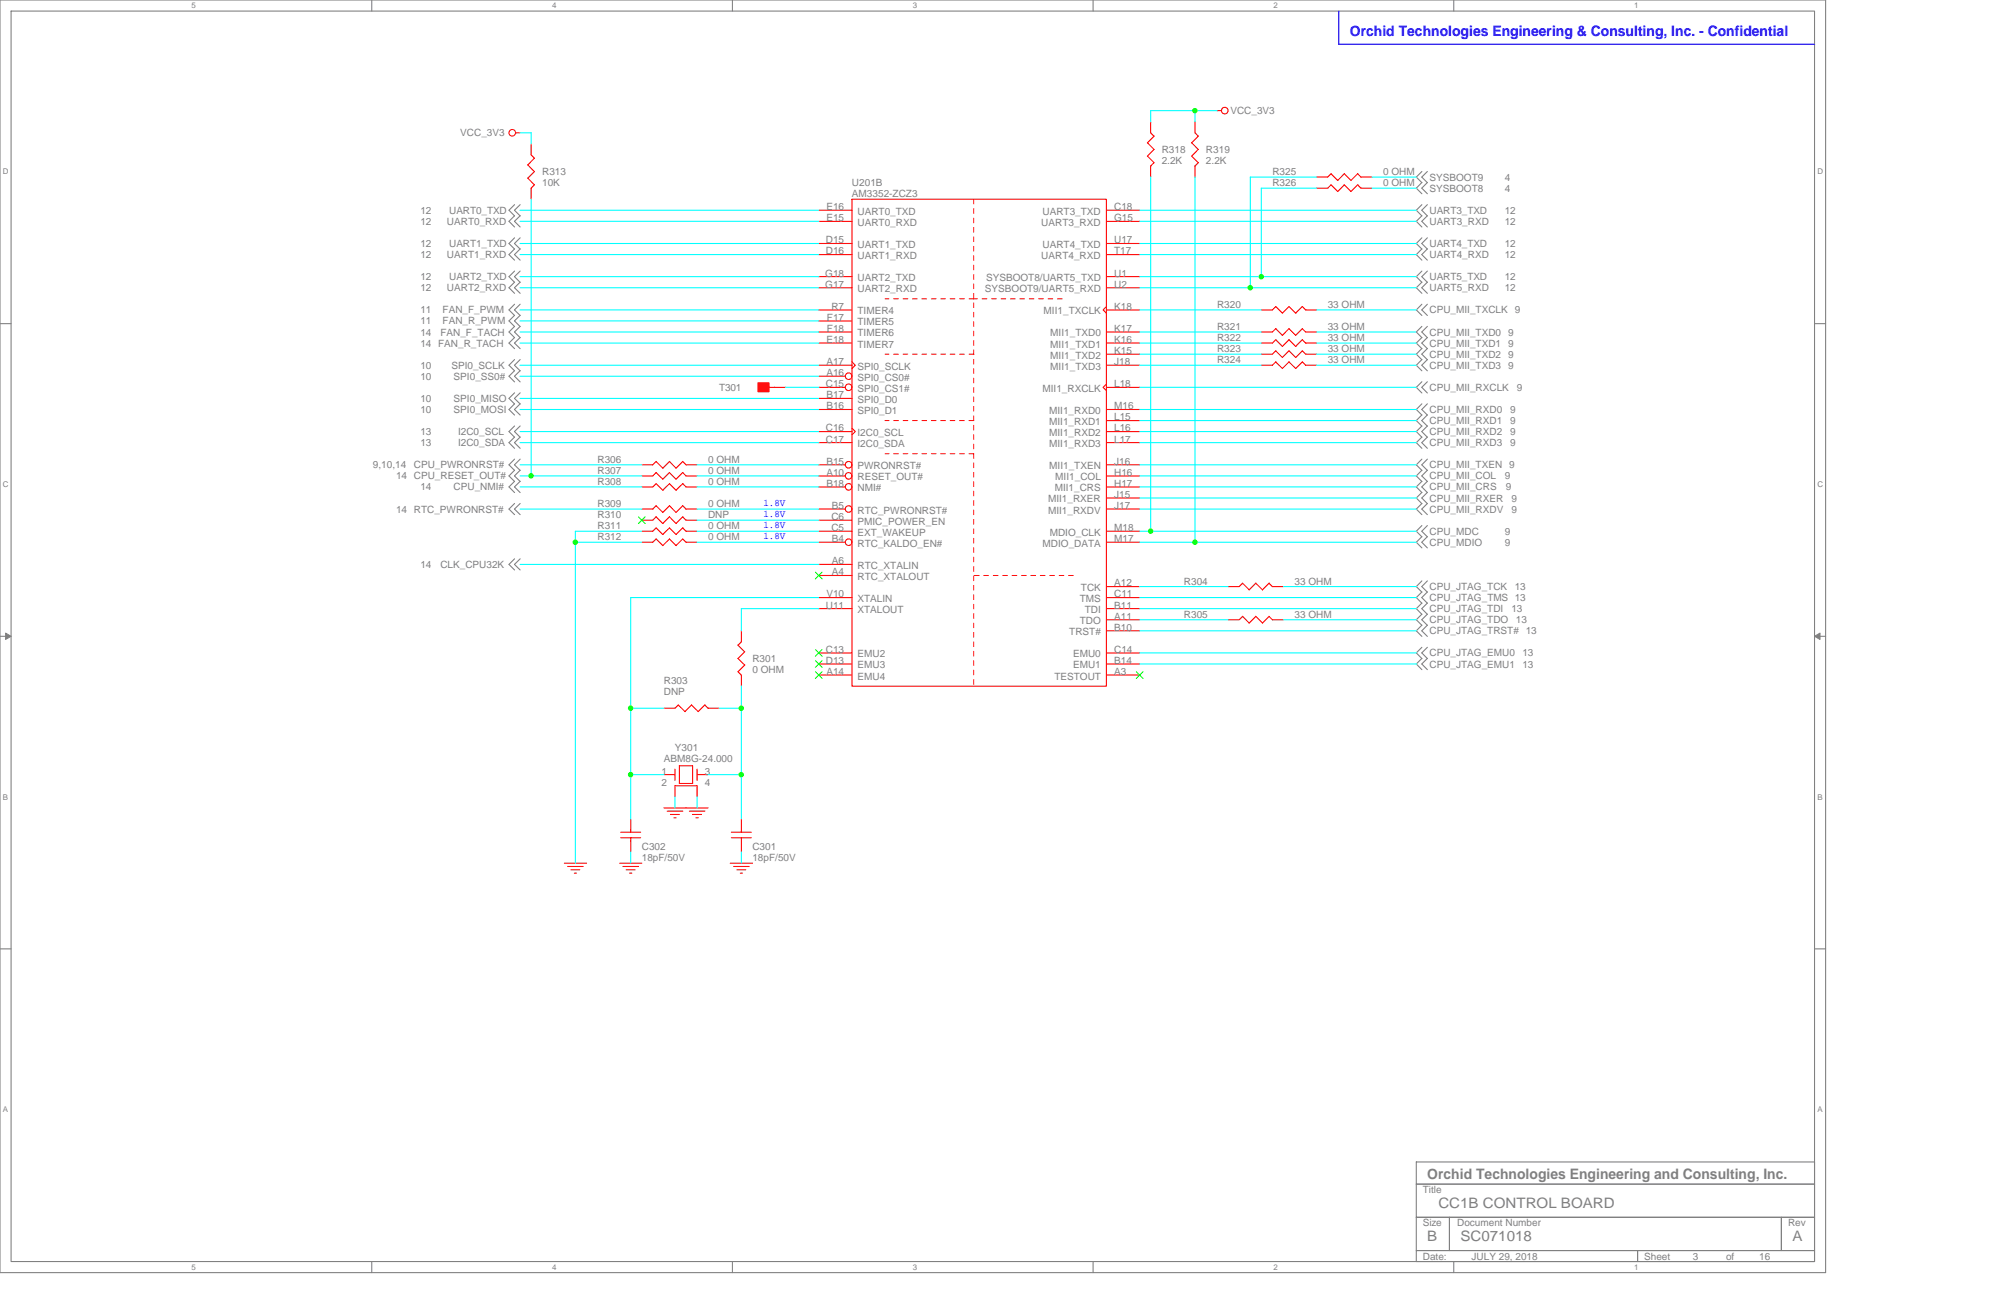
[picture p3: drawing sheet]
<svg xmlns="http://www.w3.org/2000/svg" width="432mm" height="279mm" viewBox="0 0 432 279" stroke-linecap="round" stroke-linejoin="round" font-family="sans-serif">
<path d="M0 0h394v274.6h-394zM2.4 2.4h389.2v269.8h-389.2z" fill="none" stroke="#808080" stroke-width=".23"/>
<g fill="#fff">
<path d="M41.3 .3h.9v1.8h-.9z"/>
<path d="M41.3 272.4h.9v1.9h-.9z"/>
</g>
<path d="M80.2 0v2.4M80.2 272.2v2.4" fill="none" stroke="#808080" stroke-width=".23"/>
<g fill="#fff">
<path d="M119.1 .3h1v1.8h-1z"/>
<path d="M119.1 272.4h1v1.9h-1z"/>
</g>
<path d="M158.1 0v2.4M158.1 272.2v2.4" fill="none" stroke="#808080" stroke-width=".23"/>
<g fill="#fff">
<path d="M197 .3h.9v1.8h-.9z"/>
<path d="M197 272.4h.9v1.9h-.9z"/>
</g>
<path d="M235.9 0v2.4M235.9 272.2v2.4" fill="none" stroke="#808080" stroke-width=".23"/>
<g fill="#fff">
<path d="M274.8 .3h.9v1.8h-.9z"/>
<path d="M274.8 272.4h.9v1.9h-.9z"/>
</g>
<path d="M313.7 0v2.4M313.7 272.2v2.4" fill="none" stroke="#808080" stroke-width=".23"/>
<g fill="#fff">
<path d="M352.6 .3h.9v1.8h-.9z"/>
<path d="M352.6 272.4h.9v1.9h-.9z"/>
<path d="M.6 36.1h1.2v1.9h-1.2z"/>
<path d="M392.2 36.1h1.2v1.9h-1.2z"/>
<path d="M.6 103.5h1.2v1.9h-1.2z"/>
<path d="M392.2 103.5h1.2v1.9h-1.2z"/>
</g>
<path d="M0 69.8h2.4M391.6 69.8h2.4" fill="none" stroke="#808080" stroke-width=".23"/>
<g fill="#fff">
<path d="M.6 171h1.1v1.9h-1.1z"/>
<path d="M392.2 171h1.1v1.9h-1.1z"/>
</g>
<path d="M0 137.3h2.4M391.6 137.3h2.4" fill="none" stroke="#808080" stroke-width=".23"/>
<g fill="#808080" stroke="#808080" stroke-width=".22">
<path d="M1.2 136.6l1.2 .7-1.2 .7z"/>
<path d="M391.6 137.3l1.1-.7v1.4z"/>
</g>
<g fill="#fff">
<path d="M.6 238.4h1.1v1.9h-1.1z"/>
<path d="M392.2 238.4h1.1v1.9h-1.1z"/>
</g>
<g fill="none" stroke="#808080" stroke-width=".23">
<path d="M306.8 37l-1.2 1.2 1.2 1.2M306.8 39.4l-1.2 1.2 1.2 1.2M308 37l-1.2 1.2 1.2 1.2M308 39.4l-1.2 1.2 1.2 1.2M111 44.2l-1.2 1.2 1.2 1.2M111 46.5l-1.2 1.3 1.2 1.2M111 51.3l-1.2 1.2 1.2 1.2M111 53.7l-1.2 1.2 1.2 1.2M111 58.5l-1.2 1.2 1.2 1.2M112.2 44.2l-1.2 1.2 1.2 1.2M112.2 46.5l-1.2 1.3 1.2 1.2M112.2 51.3l-1.2 1.2 1.2 1.2"/>
<path d="M112.2 53.7l-1.2 1.2 1.2 1.2M112.2 58.5l-1.2 1.2 1.2 1.2M306.8 44.2l-1.2 1.2 1.2 1.2M306.8 46.5l-1.2 1.3 1.2 1.2M306.8 51.3l-1.2 1.2 1.2 1.2M306.8 53.7l-1.2 1.2 1.2 1.2M306.8 58.5l-1.2 1.2 1.2 1.2M308 44.2l-1.2 1.2 1.2 1.2M308 46.5l-1.2 1.3 1.2 1.2M308 51.3l-1.2 1.2 1.2 1.2M308 53.7l-1.2 1.2 1.2 1.2M308 58.5l-1.2 1.2 1.2 1.2"/>
<path d="M111 77.6l-1.2 1.2 1.2 1.2M111 80l-1.2 1.2 1.2 1.2M111 60.9l-1.2 1.2 1.2 1.2M111 65.6l-1.2 1.3 1.2 1.2M111 68l-1.2 1.2 1.2 1.3M111 70.4l-1.2 1.2 1.2 1.3-1.2 1.1 1.2 1.2M112.2 77.6l-1.2 1.2 1.2 1.2M112.2 80l-1.2 1.2 1.2 1.2M112.2 60.9l-1.2 1.2 1.2 1.2M112.2 65.6l-1.2 1.3 1.2 1.2M112.2 68l-1.2 1.2 1.2 1.3M112.2 70.4l-1.2 1.2 1.2 1.3-1.2 1.1 1.2 1.2"/>
<path d="M306.8 65.6l-1.2 1.3 1.2 1.2M306.8 70.4l-1.2 1.2 1.2 1.3-1.2 1.1 1.2 1.2-1.2 1.2 1.2 1.2M306.8 77.6l-1.2 1.2 1.2 1.2M306.8 60.9l-1.2 1.2 1.2 1.2M308 65.6l-1.2 1.3 1.2 1.2M308 70.4l-1.2 1.2 1.2 1.3-1.2 1.1 1.2 1.2-1.2 1.2 1.2 1.2M308 77.6l-1.2 1.2 1.2 1.2M308 60.9l-1.2 1.2 1.2 1.2M111 99.1l-1.2 1.2 1.2 1.2-1.2 1.2 1.2 1.2M111 91.9l-1.2 1.2 1.2 1.2M111 94.3l-1.2 1.2 1.2 1.2M111 84.8l-1.2 1.2 1.2 1.2"/>
<path d="M111 87.1l-1.2 1.2 1.2 1.3M112.2 99.1l-1.2 1.2 1.2 1.2-1.2 1.2 1.2 1.2M112.2 91.9l-1.2 1.2 1.2 1.2M112.2 94.3l-1.2 1.2 1.2 1.2M112.2 84.8l-1.2 1.2 1.2 1.2M112.2 87.1l-1.2 1.2 1.2 1.3M306.8 82.4l-1.2 1.2 1.2 1.2M306.8 87.1l-1.2 1.2 1.2 1.3M306.8 89.5l-1.2 1.2 1.2 1.2-1.2 1.2 1.2 1.2M306.8 94.3l-1.2 1.2 1.2 1.2M306.8 99.1l-1.2 1.2 1.2 1.2-1.2 1.2 1.2 1.2M308 82.4l-1.2 1.2 1.2 1.2"/>
<path d="M308 87.1l-1.2 1.2 1.2 1.3M308 89.5l-1.2 1.2 1.2 1.2-1.2 1.2 1.2 1.2M308 94.3l-1.2 1.2 1.2 1.2M308 99.1l-1.2 1.2 1.2 1.2-1.2 1.2 1.2 1.2M111 103.8l-1.2 1.3 1.2 1.2M111 108.6l-1.2 1.2 1.2 1.2M112.2 103.8l-1.2 1.3 1.2 1.2M112.2 108.6l-1.2 1.2 1.2 1.2M306.8 103.8l-1.2 1.3 1.2 1.2M306.8 106.2l-1.2 1.2 1.2 1.3-1.2 1.1 1.2 1.2M306.8 113.4l-1.2 1.2 1.2 1.2M306.8 115.8l-1.2 1.2 1.2 1.2"/>
<path d="M308 103.8l-1.2 1.3 1.2 1.2M308 106.2l-1.2 1.2 1.2 1.3-1.2 1.1 1.2 1.2M308 113.4l-1.2 1.2 1.2 1.2M308 115.8l-1.2 1.2 1.2 1.2M111 120.6l-1.2 1.2 1.2 1.2M112.2 120.6l-1.2 1.2 1.2 1.2M306.8 125.3l-1.2 1.3 1.2 1.2M306.8 127.7l-1.2 1.2 1.2 1.3M306.8 130.1l-1.2 1.2 1.2 1.2M306.8 132.5l-1.2 1.2 1.2 1.2M306.8 134.9l-1.2 1.2 1.2 1.2M306.8 139.7l-1.2 1.2 1.2 1.2"/>
<path d="M308 125.3l-1.2 1.3 1.2 1.2M308 127.7l-1.2 1.2 1.2 1.3M308 130.1l-1.2 1.2 1.2 1.2M308 132.5l-1.2 1.2 1.2 1.2M308 134.9l-1.2 1.2 1.2 1.2M308 139.7l-1.2 1.2 1.2 1.2M306.8 142l-1.2 1.3 1.2 1.2M308 142l-1.2 1.3 1.2 1.2M0 204.7h2.4M391.6 204.7h2.4M305.6 250.7h86v4.8h-86zM305.6 255.5h86v7.1h-86z"/>
<path d="M305.6 262.6h7.2v7.2h-7.2zM305.6 269.8h47.8v2.4h-47.8zM312.8 262.6h71.6v7.2h-71.6zM353.4 269.8h38.2v2.4h-38.2zM384.4 262.6h7.2v7.2h-7.2z"/>
</g>
<path d="M288.9 2.4v7.2l102.7-.1" fill="none" stroke="#00f" stroke-width=".23"/>
<g fill="none" stroke="#f00" stroke-width=".23">
<path d="M111.3 28.7h.9M114.6 31.1v2.3l.7 .8-1.4 1.4 1.4 1.4M115.3 37l-1.4 1.5 1.4 1.4M115.3 39.9l-.7 .7M247.6 30.8l1.4 1.5-1.4 1.4M247.6 33.7l1.4 1.4-.7 .7M248.3 26.3v2.4l.7 .7-1.4 1.4M248.3 35.8v2.4M257.2 30.8l1.4 1.5-1.5 1.4M257.2 33.7l1.4 1.4-.7 .7v2.4M257.9 26.3v2.4l.7 .7-1.5 1.4M262.6 23.9h1"/>
<path d="M287.3 37.5l-.8 .7h-2.4M287.3 39.9l-.8 .7h-2.4M290.1 39.9l1.4 1.4 1.5-1.4 .7 .7h2.4M290.1 37.5l-1.4 1.4-1.5-1.4M290.1 39.9l-1.4 1.4-1.5-1.4M293 37.5l.7 .7M293 37.5l-1.5 1.4-1.4-1.4M293.7 38.2h2.4M114.6 40.6v2.4M176.7 45.4h7.2M176.7 52.5h7.2M176.7 54.9h7.2"/>
<path d="M176.7 47.8h7.2M176.7 59.7h7.2M183.9 43h54.9v105h-54.9zM238.8 45.4h7.1M238.8 52.5h7.1M238.8 54.9h7.1M238.8 47.8h7.1M238.8 59.7h7.1M176.7 78.8h7.2M176.7 66.9h7.2M176.7 71.6h7.2M176.7 74h7.2"/>
<path d="M176.7 62.1h7.2M176.7 69.2h7.2M183.9 78.1l.7 .7-.7 .7M238.8 66.1l-.8 .8 .8 .7M238.8 66.9h7.1M238.8 71.6h7.1M238.8 74h7.1M238.8 76.4h7.1M238.8 78.8h7.1M238.8 62.1h7.1M272.2 66.9h2.4l.7-.8 1.5 1.5M275.3 73.3l1.5 1.5"/>
<path d="M275.3 73.3l-.7 .7h-2.4M276.7 67.6l1.5-1.5 1.4 1.5M278.2 73.3l1.4 1.5M278.2 73.3l-1.5 1.4M281 66.1l.8 .8M281 70.9l.8 .7h2.3M281 73.3l.8 .7h2.3M281 75.7l.8 .7M281 78.1l.8 .7h2.3M281.1 66.1l-1.5 1.5M281.1 70.9l-1.5 1.5-1.4-1.5-1.4 1.5-1.5-1.5-.7 .7h-2.4M281.1 73.3l-1.5 1.4"/>
<path d="M281.1 75.7l-1.5 1.5-1.4-1.5-1.4 1.5-1.5-1.5-.7 .7h-2.4M281.1 78.1l-1.5 1.4-1.4-1.4-1.4 1.4-1.5-1.4-.7 .7h-2.4M281.7 66.9h2.4M281.7 76.4h2.4M141.6 99.6l1.4 1.4M141.6 99.5l-.7 .8h-2.4M144.5 99.6l1.4 1.4M144.5 99.5l-1.5 1.5M147.3 99.6l.8 .7M147.3 99.5l-1.4 1.5M165.9 83.6h3.6M176.7 83.6h5.7"/>
<path d="M176.7 93.1h7.2M176.7 81.2h5.7M176.7 95.5h7.2M176.7 88.3h7.2M176.7 86h7.2M183.9 92.4l.7 .7-.7 .7M238.8 82.8l-.8 .8 .8 .7M238.8 83.6h7.1M238.8 95.5h7.1M238.8 93.1h7.1M238.8 90.7h7.1M238.8 88.3h7.1"/>
<path d="M141.6 102l1.4 1.4M141.6 104.4l1.4 1.4M141.6 109.1l1.4 1.5M141.6 111.5l1.4 1.5M141.6 116.3l1.4 1.4M141.6 113.9l1.4 1.4M141.6 101.9l-.7 .8h-2.4M141.6 104.3l-.7 .8h-2.4M141.6 109.1l-.7 .7h-2.4M141.6 111.5l-.7 .7h-2.4M141.6 116.3l-.7 .7h-2.4M141.6 113.9l-.7 .7h-2.4"/>
<path d="M143 103.4l1.5-1.5 1.4 1.5M144.5 109.1l1.4 1.5M144.5 109.1l-1.5 1.5M144.5 116.3l-1.5 1.4M147.3 109.1l.8 .8M147.3 116.3l.8 .7M147.3 109.1l-1.4 1.5M147.3 116.3l-1.4 1.4-1.4-1.4M148 100.3h2.4M148 102.7h2.4M148 105.1h2.4M148 109.8h2.4"/>
<path d="M148 112.2h2.4M148 117h2.4M148 114.6h2.4M148.1 102.7l-.8-.8-1.4 1.5M148.1 105.1l-.8-.8-1.4 1.5-1.4-1.5-1.5 1.5M148.1 112.2l-.8-.7-1.4 1.5-1.4-1.5-1.5 1.4M148.1 114.6l-.8-.7-1.4 1.4-1.4-1.4-1.5 1.4M176.7 100.3h5.7M176.7 102.7h5.7M176.7 105.1h5.7M176.7 109.8h5.7M176.7 117h5.7"/>
<path d="M176.7 112.2h7.2M176.7 114.6h7.2M238.8 100.3h7.1M238.8 102.7h7.1M238.8 105.1h7.1M238.8 109.8h7.1M238.8 117h7.1M238.8 114.6h7.1M238.8 107.4h7.1M160 136.1v2.4M160 138.5l-.8 .7 1.5 1.4M176.7 128.9h7.2"/>
<path d="M176.7 131.3h7.2M176.7 121.8h7.2M176.7 124.2h7.2M238.8 126.6h7.1M238.8 133.7h7.1M238.8 128.9h7.1M238.8 131.3h7.1M238.8 136.1h7.1M268.2 125.8l-.8 .8h-2.4M268.2 133l-.8 .7h-2.4M271 125.8l-1.4 1.5-1.5-1.5M271 133l-1.4 1.5-1.5-1.5"/>
<path d="M273.9 125.8l.7 .8h2.4M273.9 133l.7 .7M273.9 125.8l-1.4 1.5-1.5-1.5M273.9 133l-1.4 1.5-1.5-1.5M274.6 133.7h2.4M146.4 152.1l-.8 .7h-2.3M152.1 152.1l.7 .7M152.1 152.1l-1.4 1.4-1.5-1.4-1.4 1.4-1.4-1.4M152.8 152.8h2.4M160.7 140.6l-1.4 1.5 1.4 1.4M160.7 143.5l-1.5 1.4 .8 .7v2.4M176.7 140.9h7.2"/>
<path d="M176.7 143.3h7.2M176.7 145.6h7.2M238.8 140.9h7.1M238.8 143.3h7.1M238.8 145.6h7.1M133.9 179.6h4.4M136.1 176.7v2.9M143.3 167.1h2.3M143.3 174.3h9.5M144 175h3.3M144.7 175.7h1.9M145.4 176.4h.5"/>
<path d="M145.6 169.5h4.8v2.4M145.6 165.9v2.5M145.6 169.5v2.4M146.6 169h2.9M148.8 175h3.3M149.4 175.7h2M149.5 165.2h-2.9v3.9M149.5 165.2v3.8M150.2 176.4h.5M150.4 165.9v2.5M150.4 167.1h2.4M157.8 179.6h4.3"/>
<path d="M160 176.7v2.9M121.8 186.2h4.8M122.5 186.9h3.4M123.2 187.7h1.9M123.9 188.4h.5M133.7 186.2h4.8M133.9 180.7h4.4M134.4 186.9h3.4M135.1 187.7h2M135.9 188.4h.5M136.1 180.7v3.2M157.6 186.2h4.8"/>
<path d="M157.8 180.7h4.3M158.3 186.9h3.4M159 187.7h1.9M159.7 188.4h.5M160 180.7v3.2"/>
<circle cx="110.5" cy="28.6" r=".71"/>
<circle cx="264.3" cy="23.9" r=".71"/>
<circle cx="183.1" cy="83.6" r=".71"/>
<circle cx="183.1" cy="81.2" r=".71"/>
<circle cx="183.1" cy="109.8" r=".71"/>
<circle cx="183.1" cy="117" r=".71"/>
<circle cx="183.1" cy="100.3" r=".71"/>
<circle cx="183.1" cy="102.7" r=".71"/>
<circle cx="183.1" cy="105" r=".71"/>
</g>
<path d="M137.8 111.5l1.4 1.5M139.2 111.5l-1.4 1.5M176 123.4l1.4 1.5M177.4 123.4l-1.5 1.5M176 144.9l1.4 1.5M176 140.1l1.4 1.5M176 142.5l1.4 1.5M177.4 144.9l-1.5 1.5M177.4 140.1l-1.5 1.5M177.4 142.5l-1.5 1.5M245.2 144.9l1.5 1.5M246.7 144.9l-1.5 1.5" fill="none" stroke="#0f0" stroke-width=".22"/>
<path d="M163.6 82.6h2.3v1.9h-2.3z" fill-rule="evenodd" fill="#f00" stroke="#f00" stroke-width=".23"/>
<path d="M210.1 43v105.1M210.1 64.5h-19.1M210.1 76.4h-19.1M229.2 64.5h-19.1M210.1 97.9h-19.1M210.1 90.7h-19.1M231.6 124.2h-21.5" fill="none" stroke="#f00" stroke-width=".22" stroke-dasharray="1 1 1 1 1 1 1 1"/>
<g fill="none" stroke="#0ff" stroke-width=".23">
<path d="M112.2 28.7h2.4v2.4M248.3 23.9h14.3M248.3 38.2v76.4M248.3 23.9v2.4M257.9 23.9v2.4M257.9 38.2v78.8M284.1 38.2h-14.3v23.9M296.1 38.2h9.5M112.2 45.4h64.5M112.2 47.8h64.5M112.2 52.5h64.5M112.2 54.9h64.5"/>
<path d="M112.2 59.7h64.5M114.6 43v59.7M245.9 45.4h59.7M245.9 47.8h59.7M245.9 52.5h59.7M245.9 54.9h59.7M245.9 59.7h59.7M284.1 40.6h-11.9v19.1M296.1 40.6h9.5M112.2 78.8h64.5M112.2 62.1h64.5M112.2 66.9h64.5"/>
<path d="M112.2 71.6h64.5M112.2 74h64.5M112.2 69.2h64.5M245.9 66.9h26.3M245.9 71.6h26.3M245.9 74h26.3M245.9 76.4h26.3M245.9 78.8h26.3M245.9 62.1h59.7M284.1 66.9h21.5M284.1 71.6h21.5M284.1 74h21.5"/>
<path d="M284.1 76.4h21.5M284.1 78.8h21.5M112.2 88.3h64.5M112.2 93.1h64.5M112.2 95.5h64.5M112.2 81.2h64.5M112.2 86h64.5M169.5 83.6h7.2M245.9 83.6h59.7M245.9 88.3h59.7M245.9 90.7h59.7M245.9 93.1h59.7"/>
<path d="M245.9 95.5h59.7M112.2 100.3h26.3M112.2 105.1h26.3M112.2 109.8h26.3M124.1 117h14.4M124.1 114.6h14.4M124.2 114.6v71.7M138.5 102.7h-26.3M150.4 100.3h26.3M150.4 102.7h26.3M150.4 105.1h26.3M150.4 109.8h26.3"/>
<path d="M150.4 112.2h26.3M150.4 117h26.3M150.4 114.6h26.3M245.9 100.3h59.7M245.9 102.7h59.7M245.9 105.1h59.7M245.9 109.8h59.7M245.9 117h59.7M245.9 114.6h59.7M245.9 107.4h59.7M112.2 121.8h64.5M136.1 128.9h40.6"/>
<path d="M136.1 128.9v47.8M176.7 131.3h-16.7v4.8M245.9 126.6h19.1M245.9 133.7h19.1M245.9 131.3h59.7M245.9 128.9h59.7M245.9 136.1h59.7M277 126.6h28.6M277 133.7h28.6M136.1 152.8h7.2M155.2 152.8h4.8M160 148v28.7"/>
<path d="M245.9 140.9h59.7M245.9 143.3h59.7M136.1 167.1h7.2M145.6 171.9v2.4M150.4 171.9v2.4M152.8 167.1h7.2M136.1 183.8v2.4M160 183.8v2.4"/>
</g>
<g fill="#0f0" stroke="#0f0" stroke-width=".23">
<circle cx="160" cy="167.1" r=".47"/>
<circle cx="160" cy="152.8" r=".47"/>
<circle cx="136.1" cy="152.8" r=".47"/>
<circle cx="136.1" cy="167.1" r=".47"/>
<circle cx="114.6" cy="102.7" r=".47"/>
<circle cx="124.1" cy="117" r=".47"/>
<circle cx="248.3" cy="114.6" r=".47"/>
<circle cx="257.8" cy="23.9" r=".47"/>
<circle cx="257.8" cy="117" r=".47"/>
<circle cx="272.2" cy="59.7" r=".47"/>
<circle cx="269.8" cy="62.1" r=".47"/>
</g>
<text font-size="3.1" fill="#00f" x="291.3" y="7.7">Orchid Technologies Engineering &amp; Consulting, Inc. - Confidential</text>
<g font-size="3.1" fill="#808080">
<text x="308" y="254.3">Orchid Technologies Engineering and Consulting, Inc.</text>
<text x="310.4" y="260.7">CC1B CONTROL BOARD</text>
<text x="308" y="267.8">B</text>
<text x="315.2" y="267.8">SC071018</text>
<text x="386.8" y="267.8">A</text>
</g>
<g font-size="2.2" fill="#808080">
<text x="99.3" y="29.4">VCC_3V3</text>
<text x="265.5" y="24.6">VCC_3V3</text>
<text x="250.7" y="33">R318</text>
<text x="250.7" y="35.4">2.2K</text>
<text x="260.2" y="33">R319</text>
<text x="260.2" y="35.4">2.2K</text>
<text x="117" y="37.8">R313</text>
<text x="117" y="40.2">10K</text>
<text x="183.9" y="40.2">U201B</text>
<text x="274.6" y="37.8">R325</text>
<text x="274.6" y="40.2">R326</text>
<text x="298.4" y="37.8">0 OHM</text>
<text x="298.4" y="40.2">0 OHM</text>
<text x="308.5" y="39">SYSBOOT9</text>
<text x="308.5" y="41.3">SYSBOOT8</text>
<text x="324.7" y="39">4</text>
<text x="324.7" y="41.3">4</text>
<text x="90.7" y="46.1">12</text>
<text x="96.9" y="46.1">UART0_TXD</text>
<text x="178.3" y="45.3">E16</text>
<text x="178.3" y="47.7">E15</text>
<text x="183.9" y="42.5">AM3352-ZCZ3</text>
<text x="185" y="46.3">UART0_TXD</text>
<text x="225" y="46.3">UART3_TXD</text>
<text x="240.4" y="45.3">C18</text>
<text x="240.4" y="47.7">G15</text>
<text x="308.5" y="46.1">UART3_TXD</text>
<text x="324.7" y="46.1">12</text>
<text x="90.7" y="48.5">12</text>
<text x="90.7" y="53.3">12</text>
<text x="96.5" y="48.5">UART0_RXD</text>
<text x="96.9" y="53.3">UART1_TXD</text>
<text x="178.2" y="52.5">D15</text>
<text x="185" y="53.5">UART1_TXD</text>
<text x="185" y="48.7">UART0_RXD</text>
<text x="224.7" y="48.7">UART3_RXD</text>
<text x="225" y="53.5">UART4_TXD</text>
<text x="240.4" y="52.5">U17</text>
<text x="308.5" y="48.5">UART3_RXD</text>
<text x="308.5" y="53.3">UART4_TXD</text>
<text x="324.7" y="48.5">12</text>
<text x="324.7" y="53.3">12</text>
<text x="90.7" y="55.7">12</text>
<text x="96.5" y="55.7">UART1_RXD</text>
<text x="178.1" y="59.7">G18</text>
<text x="178.2" y="54.9">D16</text>
<text x="185" y="55.9">UART1_RXD</text>
<text x="224.7" y="55.9">UART4_RXD</text>
<text x="240.4" y="54.9">T17</text>
<text x="240.4" y="59.7">U1</text>
<text x="308.5" y="55.7">UART4_RXD</text>
<text x="324.7" y="55.7">12</text>
<text x="90.7" y="62.8">12</text>
<text x="90.7" y="60.5">12</text>
<text x="96.5" y="62.8">UART2_RXD</text>
<text x="96.9" y="60.5">UART2_TXD</text>
<text x="178.1" y="62.1">G17</text>
<text x="185" y="63.1">UART2_RXD</text>
<text x="185" y="60.7">UART2_TXD</text>
<text x="212.5" y="63.1">SYSBOOT9/UART5_RXD</text>
<text x="212.8" y="60.7">SYSBOOT8/UART5_TXD</text>
<text x="240.4" y="62.1">U2</text>
<text x="308.5" y="60.5">UART5_TXD</text>
<text x="308.5" y="62.8">UART5_RXD</text>
<text x="324.7" y="62.8">12</text>
<text x="324.7" y="60.5">12</text>
<text x="90.7" y="67.6">11</text>
<text x="90.7" y="70">11</text>
<text x="95.5" y="67.6">FAN_F_PWM</text>
<text x="95.5" y="70">FAN_R_PWM</text>
<text x="178.5" y="69.2">F17</text>
<text x="178.5" y="71.6">F18</text>
<text x="179.4" y="66.8">R7</text>
<text x="185" y="67.8">TIMER4</text>
<text x="185" y="70.2">TIMER5</text>
<text x="225.2" y="67.8">MII1_TXCLK</text>
<text x="240.4" y="66.8">K18</text>
<text x="240.4" y="71.6">K17</text>
<text x="262.6" y="66.4">R320</text>
<text x="262.6" y="71.2">R321</text>
<text x="286.5" y="66.4">33 OHM</text>
<text x="286.5" y="71.2">33 OHM</text>
<text x="308.5" y="67.6">CPU_MII_TXCLK 9</text>
<text x="90.7" y="74.8">14 FAN_R_TACH</text>
<text x="90.7" y="72.4">14</text>
<text x="95" y="72.4">FAN_F_TACH</text>
<text x="178.3" y="74">E18</text>
<text x="185" y="75">TIMER7</text>
<text x="185" y="72.6">TIMER6</text>
<text x="226.7" y="77.4">MII1_TXD2</text>
<text x="226.7" y="75">MII1_TXD1</text>
<text x="226.7" y="72.6">MII1_TXD0</text>
<text x="240.4" y="76.4">K15</text>
<text x="240.4" y="74">K16</text>
<text x="262.6" y="73.6">R322</text>
<text x="262.6" y="76">R323</text>
<text x="286.5" y="73.6">33 OHM</text>
<text x="286.5" y="76">33 OHM</text>
<text x="308.5" y="72.4">CPU_MII_TXD0 9</text>
<text x="308.5" y="74.8">CPU_MII_TXD1 9</text>
<text x="308.5" y="77.2">CPU_MII_TXD2 9</text>
<text x="90.7" y="79.5">10</text>
<text x="90.7" y="81.9">10</text>
<text x="97.4" y="79.5">SPI0_SCLK</text>
<text x="97.9" y="81.9">SPI0_SS0#</text>
<text x="178.2" y="83.5">C15</text>
<text x="178.3" y="78.8">A17</text>
<text x="178.3" y="81.2">A16</text>
<text x="185" y="79.8">SPI0_SCLK</text>
<text x="185" y="82.1">SPI0_CS0#</text>
<text x="226.7" y="79.8">MII1_TXD3</text>
<text x="240.4" y="78.8">J18</text>
<text x="240.4" y="83.5">L18</text>
<text x="262.6" y="78.4">R324</text>
<text x="286.5" y="78.4">33 OHM</text>
<text x="308.5" y="79.5">CPU_MII_TXD3 9</text>
<text x="90.7" y="86.7">10</text>
<text x="90.7" y="89.1">10</text>
<text x="97.9" y="86.7">SPI0_MISO</text>
<text x="97.9" y="89.1">SPI0_MOSI</text>
<text x="155.2" y="84.3">T301</text>
<text x="178.3" y="85.9">B17</text>
<text x="178.3" y="88.3">B16</text>
<text x="185" y="84.5">SPI0_CS1#</text>
<text x="185" y="86.9">SPI0_D0</text>
<text x="185" y="89.3">SPI0_D1</text>
<text x="225" y="84.5">MII1_RXCLK</text>
<text x="226.4" y="89.3">MII1_RXD0</text>
<text x="240.4" y="88.3">M16</text>
<text x="308.5" y="84.3">CPU_MII_RXCLK</text>
<text x="308.5" y="89.1">CPU_MII_RXD0</text>
<text x="325.9" y="89.1">9</text>
<text x="327.3" y="84.3">9</text>
<text x="90.7" y="93.9">13</text>
<text x="98.8" y="93.9">I2C0_SCL</text>
<text x="178.2" y="93.1">C16</text>
<text x="178.2" y="95.5">C17</text>
<text x="185" y="94.1">I2C0_SCL</text>
<text x="226.4" y="94.1">MII1_RXD2</text>
<text x="226.4" y="91.7">MII1_RXD1</text>
<text x="240.4" y="95.5">L17</text>
<text x="240.4" y="93.1">L16</text>
<text x="240.4" y="90.7">L15</text>
<text x="308.5" y="91.5">CPU_MII_RXD1</text>
<text x="308.5" y="93.9">CPU_MII_RXD2</text>
<text x="325.9" y="91.5">9</text>
<text x="325.9" y="93.9">9</text>
<text x="80.5" y="101">9,10,14</text>
<text x="89.3" y="101">CPU_PWRONRST#</text>
<text x="90.7" y="96.3">13</text>
<text x="98.8" y="96.3">I2C0_SDA</text>
<text x="128.9" y="99.8">R306</text>
<text x="152.8" y="99.8">0 OHM</text>
<text x="178.3" y="100.3">B15</text>
<text x="185" y="101.3">PWRONRST#</text>
<text x="185" y="96.5">I2C0_SDA</text>
<text x="226.4" y="96.5">MII1_RXD3</text>
<text x="226.4" y="101.3">MII1_TXEN</text>
<text x="240.4" y="100.3">J16</text>
<text x="308.5" y="96.3">CPU_MII_RXD3</text>
<text x="308.5" y="101">CPU_MII_TXEN 9</text>
<text x="325.9" y="96.3">9</text>
<text x="85.5" y="103.4">14 CPU_RESET_OUT#</text>
<text x="90.7" y="105.8">14</text>
<text x="97.9" y="105.8">CPU_NMI#</text>
<text x="128.9" y="102.2">R307</text>
<text x="128.9" y="104.6">R308</text>
<text x="152.8" y="102.2">0 OHM</text>
<text x="152.8" y="104.6">0 OHM</text>
<text x="178.3" y="102.7">A10</text>
<text x="178.3" y="105">B18</text>
<text x="185" y="103.7">RESET_OUT#</text>
<text x="185" y="106">NMI#</text>
<text x="227.6" y="106">MII1_CRS</text>
<text x="227.7" y="103.7">MII1_COL</text>
<text x="240.4" y="102.7">H16</text>
<text x="240.4" y="105">H17</text>
<text x="240.4" y="107.4">J15</text>
<text x="308.5" y="103.4">CPU_MII_COL</text>
<text x="308.5" y="105.8">CPU_MII_CRS</text>
<text x="324.7" y="103.4">9</text>
<text x="324.9" y="105.8">9</text>
<text x="85.5" y="110.6">14 RTC_PWRONRST#</text>
<text x="128.9" y="109.4">R309</text>
<text x="128.9" y="111.8">R310</text>
<text x="152.8" y="109.4">0 OHM</text>
<text x="152.8" y="111.8">DNP</text>
<text x="179.4" y="112.2">C6</text>
<text x="179.5" y="109.8">B5</text>
<text x="185" y="110.8">RTC_PWRONRST#</text>
<text x="185" y="113.2">PMIC_POWER_EN</text>
<text x="226.2" y="108.4">MII1_RXER</text>
<text x="226.2" y="110.8">MII1_RXDV</text>
<text x="240.4" y="109.8">J17</text>
<text x="308.5" y="108.2">CPU_MII_RXER</text>
<text x="308.5" y="110.6">CPU_MII_RXDV</text>
<text x="326.2" y="108.2">9</text>
<text x="326.2" y="110.6">9</text>
<text x="128.9" y="116.6">R312</text>
<text x="128.9" y="114.2">R311</text>
<text x="152.8" y="116.6">0 OHM</text>
<text x="152.8" y="114.2">0 OHM</text>
<text x="179.4" y="114.6">C5</text>
<text x="179.5" y="117">B4</text>
<text x="185" y="115.6">EXT_WAKEUP</text>
<text x="185" y="118">RTC_KALDO_EN#</text>
<text x="225" y="118">MDIO_DATA</text>
<text x="226.5" y="115.6">MDIO_CLK</text>
<text x="240.4" y="117">M17</text>
<text x="240.4" y="114.6">M18</text>
<text x="308.5" y="115.4">CPU_MDC</text>
<text x="308.5" y="117.8">CPU_MDIO</text>
<text x="324.7" y="115.4">9</text>
<text x="324.7" y="117.8">9</text>
<text x="90.7" y="122.5">14</text>
<text x="95" y="122.5">CLK_CPU32K</text>
<text x="179.5" y="121.8">A6</text>
<text x="179.5" y="124.1">A4</text>
<text x="185" y="122.7">RTC_XTALIN</text>
<text x="185" y="125.1">RTC_XTALOUT</text>
<text x="178.2" y="131.3">U11</text>
<text x="178.3" y="128.9">V10</text>
<text x="185" y="129.9">XTALIN</text>
<text x="233" y="129.9">TMS</text>
<text x="233.3" y="127.5">TCK</text>
<text x="240.4" y="128.9">C11</text>
<text x="240.4" y="126.5">A12</text>
<text x="240.4" y="131.3">B11</text>
<text x="255.5" y="126.1">R304</text>
<text x="279.4" y="126.1">33 OHM</text>
<text x="308.5" y="127.3">CPU_JTAG_TCK</text>
<text x="308.5" y="129.7">CPU_JTAG_TMS 13</text>
<text x="326.9" y="127.3">13</text>
<text x="185" y="132.3">XTALOUT</text>
<text x="230.7" y="137.1">TRST#</text>
<text x="233" y="134.7">TDO</text>
<text x="234.1" y="132.3">TDI</text>
<text x="240.4" y="133.7">A11</text>
<text x="240.4" y="136.1">B10</text>
<text x="255.5" y="133.3">R305</text>
<text x="279.4" y="133.3">33 OHM</text>
<text x="308.5" y="132.1">CPU_JTAG_TDI</text>
<text x="308.5" y="134.5">CPU_JTAG_TDO</text>
<text x="308.5" y="136.8">CPU_JTAG_TRST# 13</text>
<text x="326.2" y="132.1">13</text>
<text x="327.1" y="134.5">13</text>
<text x="162.4" y="142.8">R301</text>
<text x="178.2" y="140.8">C13</text>
<text x="178.2" y="143.2">D13</text>
<text x="185" y="141.8">EMU2</text>
<text x="231.6" y="141.8">EMU0</text>
<text x="240.4" y="140.8">C14</text>
<text x="240.4" y="143.2">B14</text>
<text x="308.5" y="141.6">CPU_JTAG_EMU0</text>
<text x="328.5" y="141.6">13</text>
<text x="143.3" y="147.6">R303</text>
<text x="143.3" y="150">DNP</text>
<text x="162.4" y="145.2">0 OHM</text>
<text x="178.3" y="145.6">A14</text>
<text x="185" y="146.6">EMU4</text>
<text x="185" y="144.2">EMU3</text>
<text x="227.5" y="146.6">TESTOUT</text>
<text x="231.6" y="144.2">EMU1</text>
<text x="240.4" y="145.6">A3</text>
<text x="308.5" y="144">CPU_JTAG_EMU1</text>
<text x="328.5" y="144">13</text>
<text x="145.6" y="161.9">Y301</text>
<text x="142.8" y="167.1">1</text>
<text x="143.3" y="164.3">ABM8G-24.000</text>
<text x="152.1" y="167.1">3</text>
<text x="142.8" y="169.5">2</text>
<text x="152.1" y="169.5">4</text>
<text x="138.5" y="183.4">C302</text>
<text x="138.5" y="185.8">18pF/50V</text>
<text x="162.4" y="183.4">C301</text>
<text x="162.4" y="185.8">18pF/50V</text>
<text x="307" y="257.4">Title</text>
<text x="307" y="264.6">Size</text>
<text x="314.5" y="264.6">Document Number</text>
<text x="385.8" y="264.6">Rev</text>
<text x="307" y="271.8">Date:</text>
<text x="317.6" y="271.8">JULY 29, 2018</text>
<text x="354.8" y="271.8">Sheet</text>
<text x="365.3" y="271.8">3</text>
<text x="372.5" y="271.8">of</text>
<text x="379.6" y="271.8">16</text>
</g>
<g font-size="2.2" fill="#00f">
<text x="164.7" y="109.2">1.8V</text>
<text x="164.7" y="111.5">1.8V</text>
<text x="164.7" y="113.9">1.8V</text>
<text x="164.7" y="116.3">1.8V</text>
</g>
<g font-size="1.7" fill="#808080">
<text x="41.3" y="1.8">5</text>
<text x="119.1" y="1.8">4</text>
<text x="197" y="1.8">3</text>
<text x="274.8" y="1.8">2</text>
<text x="352.6" y="1.8">1</text>
<text x=".6" y="37.6">D</text>
<text x="392.2" y="37.6">D</text>
<text x=".6" y="105.1">C</text>
<text x="392.2" y="105.1">C</text>
<text x=".6" y="172.5">B</text>
<text x="392.2" y="172.5">B</text>
<text x=".6" y="240">A</text>
<text x="392.2" y="240">A</text>
<text x="41.3" y="274">5</text>
<text x="119.1" y="274">4</text>
<text x="197" y="274">3</text>
<text x="274.8" y="274">2</text>
<text x="352.6" y="274">1</text>
</g>
</svg>
